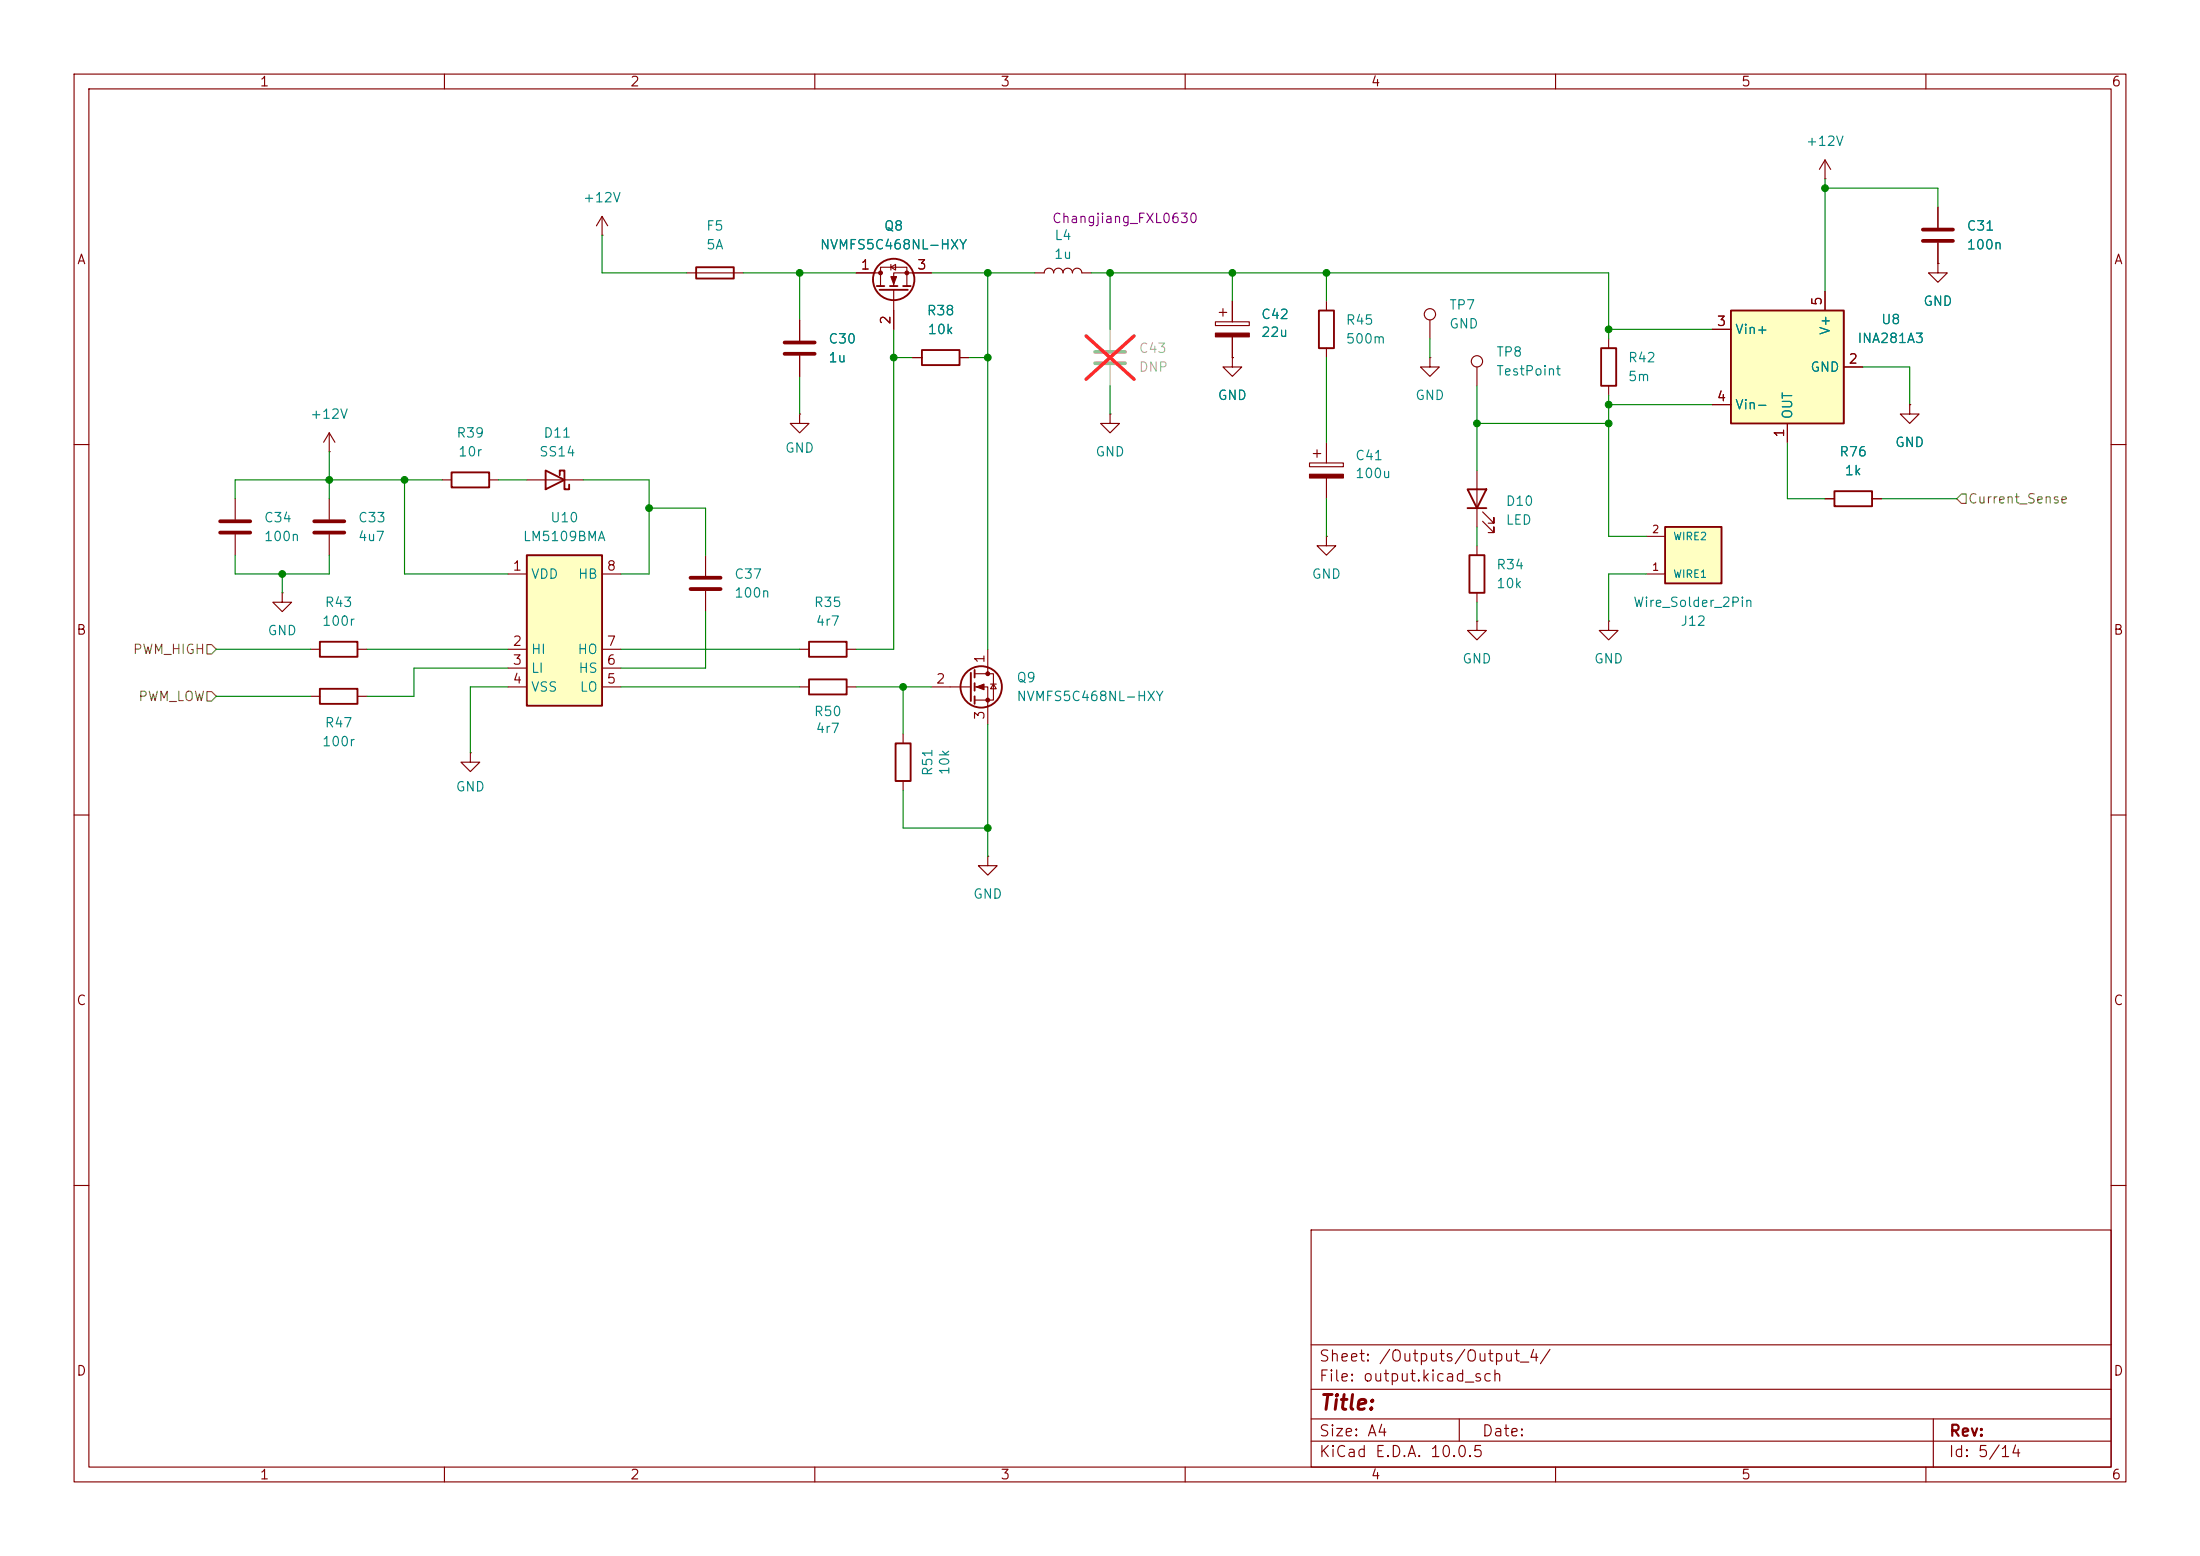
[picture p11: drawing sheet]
<svg xmlns="http://www.w3.org/2000/svg" width="297mm" height="210mm" viewBox="0 0 297 210" stroke-linecap="round" stroke-linejoin="round" font-family="sans-serif">
<g fill="none" stroke="#840000" stroke-width=".15">
<path d="M10 10h277v190h-277zM12 12h273v186h-273zM60 10v2M110 10v2M160 10v2M210 10v2M260 10v2M92.7 36.8h7.6M115.6 36.8h3.3M118.9 38.6v-2.5h3.5v2.5M120.3 36.1l.6-.4v.7zM120.3 35.7v.7"/>
<path d="M120.6 39.1v5.4M125.7 36.8h-5.1v1.8M139.7 36.8h1.3a.64 .64 0 0 1 .6-.6 .64 .64 0 0 1 .6 .6 .64 .64 0 0 1 .7-.6 .64 .64 0 0 1 .6 .6 .64 .64 0 0 1 .6-.6 .64 .64 0 0 1 .7 .6 .64 .64 0 0 1 .6-.6 .64 .64 0 0 1 .6 .6h1.3M246.4 24.1h.1M246.4 21.6l-.8 1.3M246.4 21.6l.7 1.3M246.4 21.6v2.5M261.6 35.6v1.2h1.3l-1.3 1.3-1.3-1.3h1.3M261.6 35.6h.1M261.6 27.9v2.8M261.6 32.8v2.8M107.9 55.9v1.3h1.3l-1.3 1.2-1.2-1.2h1.2"/>
<path d="M107.9 55.9h.1M107.9 43.2v2.8M107.9 48v2.8M123.2 48.3h1.3M129.5 48.3h1.3M149.9 55.9v1.3h1.2l-1.2 1.2-1.3-1.2h1.3M149.9 55.9h.1M164.1 43.4h4.6v.5h-4.6zM164.6 42.2h1M165.1 41.7v1M166.4 48.3v1.2h1.2l-1.2 1.3-1.3-1.3h1.3M166.4 48.3h.1"/>
<path d="M166.4 40.6v2.8M166.4 45.5v2.8M179.1 40.6v1.3M179.1 47v1.3M179.1 59.7v2.8M193 48.3v1.2h-1.2l1.2 1.3 1.3-1.3h-1.3M193 48.3h.1M193 43.2v2.5M199.4 49.5v2.6M257.8 54.6v1.3h1.3l-1.3 1.3-1.3-1.3h1.3M257.8 54.6h.1M10 60h2"/>
<path d="M59.7 64.8h1.3M66 64.8h1.3M176.8 62.5h4.6v.5h-4.6zM177.3 61.2h1M177.8 60.7v1M179.1 72.4v1.3h1.2l-1.2 1.2-1.3-1.2h1.3M179.1 72.4h.1M179.1 64.5v2.8M199.4 63.5v7.6M199.4 73.7v1.2M200.2 70.4l1.5 1.5v-.8v.8h-.8M200.2 69.1l1.5 1.5v-.7v.7h-.8"/>
<path d="M246.4 67.3h1.2M252.7 67.3h1.3M285 60h2M38.1 80v1.3h1.3l-1.3 1.3-1.3-1.3h1.3M38.1 80h.1M199.4 83.8v1.3h-1.3l1.3 1.3 1.3-1.3h-1.3M199.4 83.8h.1M199.4 80v1.3M217.2 83.8v1.3h1.2l-1.2 1.3-1.3-1.3h1.3M217.2 83.8h.1M10 110h2M285 110h2"/>
<path d="M10 160h2M177 166h108v32h-108zM285 160h2M60 198v2M110 198v2M160 198v2M177 194.5h108M177 191.5h108M177 187.5h108M177 181.5h108M197 191.5v3M210 198v2"/>
<path d="M260 198v2M261 191.5v6.5"/>
<circle cx="193" cy="42.4" r=".76"/>
<circle cx="199.4" cy="48.8" r=".76"/>
</g>
<g fill="none" stroke="#840000" stroke-width=".25">
<path d="M94 36.1h5.1v1.5h-5.1zM118.4 38.6h1M118.7 39.1h3.9M120.1 38.6h1.1M121.9 38.6h1M124.5 47.2h5v2.1h-5zM178.1 41.9h2v5.1h-2zM61 63.8h5v2h-5zM198.1 66h2.6l-1.3 2.6zM198.1 68.6h2.6M198.4 74.9h2v5.1h-2zM247.6 66.3h5.1v2h-5.1z"/>
<circle cx="120.6" cy="37.7" r="2.79"/>
</g>
<path d="M147.8 47.5h4.1M147.8 49h4.1" fill="none" stroke="#a1a1a1" stroke-width=".51"/>
<path d="M149.9 44.5v2.7M149.9 49.3v2.8" fill="none" stroke="#a1a1a1" stroke-width=".15"/>
<path d="M146.6 45.3l6.5 5.9M153.1 45.3l-6.5 5.9" fill="none" stroke="#ff2626" stroke-width=".46"/>
<g fill="#840000" stroke="#840000" stroke-width=".15">
<path d="M164.1 45h4.6v.5h-4.6z"/>
<path d="M120.3 37.3h.7l-.4 1.1z"/>
<path d="M176.8 64h4.6v.5h-4.6z"/>
<circle cx="118.9" cy="36.8" r=".25"/>
<circle cx="122.4" cy="36.8" r=".25"/>
</g>
<path d="M259.6 32.5h4.1M259.6 31h4.1M105.9 46.2h4.1M105.9 47.8h4.1" fill="none" stroke="#840000" stroke-width=".51"/>
<path d="M233.7 41.9h15.2v15.3h-15.2z" fill="#ffffc2"/>
<g fill="none" stroke="#840000" stroke-width=".25">
<path d="M216.2 47h2v5.1h-2zM233.7 41.9h15.2v15.3h-15.2zM131.1 90.8v3.8M131.6 90.4v1M131.6 92.2v1M131.6 94v1"/>
<circle cx="132.5" cy="92.7" r="2.79"/>
</g>
<g fill="none" stroke="#840000" stroke-width=".15">
<path d="M246.4 39.4v2.5M217.2 45.7v1.3M217.2 52.1v1.2M231.1 44.5h2.6M231.1 54.6h2.6M241.3 57.2v2.5M248.9 49.5h2.6M125.7 92.7h5.4M131.6 90.9h2.5v3.6h-2.5M131.6 92.7h1.7v5.1M133.3 87.6v3.3M133.7 92.3h.8"/>
<path d="M134.1 92.3l.4 .7h-.8z"/>
</g>
<g fill="#840000" stroke="#840000" stroke-width=".15">
<path d="M131.8 92.7l1-.4v.8z"/>
<circle cx="133.3" cy="90.9" r=".25"/>
<circle cx="133.3" cy="94.5" r=".25"/>
</g>
<path d="M224.8 71.1h7.6v7.6h-7.6z" fill="#ffffc2"/>
<path d="M224.8 71.1h7.6v7.6h-7.6z" fill="none" stroke="#840000" stroke-width=".25"/>
<path d="M222.2 77.5h2.6M222.2 72.4h2.6" fill="none" stroke="#840000" stroke-width=".15"/>
<path d="M71.1 74.9h10.2v20.4h-10.2z" fill="#ffffc2"/>
<path d="M71.1 74.9h10.2v20.4h-10.2zM73.7 63.5l2.5 1.3-2.5 1.2zM75.6 64.1v-.6h.6v2.5h.6v-.6M43.2 93h5.1v2h-5.1zM43.2 86.6h5.1v2h-5.1zM109.2 86.6h5.1v2h-5.1zM109.2 91.7h5.1v2h-5.1zM120.9 100.3h2v5.1h-2z" fill="none" stroke="#840000" stroke-width=".25"/>
<g fill="none" stroke="#840000" stroke-width=".15">
<path d="M81.3 31.8h.1M81.3 29.2l-.8 1.3M81.3 29.2l.7 1.3M81.3 29.2v2.6M115.6 36.8h2.5M123.2 36.8h2.5M246.4 39.4v2.5M261.6 35.6h.1M261.6 27.9v2.8M261.6 32.8v2.8M44.4 58.4v2.6M44.4 58.4l-.7 1.3"/>
<path d="M44.4 58.4l.8 1.3M107.9 43.2v2.8M107.9 48v2.8M120.6 41.9v2.6M123.2 48.3h1.3M129.5 48.3h1.3M166.4 48.3h.1M166.4 40.6v2.8M166.4 45.5v2.8M231.1 44.5h2.6M231.1 54.6h2.6M241.3 57.2v2.5"/>
<path d="M248.9 49.5h2.6M257.8 54.6h.1M31.7 67.3v2.8M31.7 72.1v2.8M44.4 61h.1M44.4 67.3v2.8M44.4 72.1v2.8M68.6 77.5h2.5M71.1 64.8h7.6M81.3 77.5h2.5M95.2 74.9v2.8M95.2 79.8v2.8"/>
<path d="M246.4 67.3h1.2M252.7 67.3h1.3M41.9 87.6h1.3M41.9 94h1.3M48.3 87.6h1.2M48.3 94h1.2M68.6 87.6h2.5M68.6 90.2h2.5M68.6 92.7h2.5M81.3 87.6h2.5M81.3 90.2h2.5M81.3 92.7h2.5"/>
<path d="M107.9 87.6h1.3M107.9 92.7h1.3M114.3 87.6h1.3M114.3 92.7h1.3M121.9 99.1v1.2M63.5 101.6v1.3h1.3l-1.3 1.2-1.3-1.2h1.3M63.5 101.6h.1M121.9 105.4v1.3M133.3 115.6v1.2h-1.2l1.2 1.3 1.3-1.3h-1.3M133.3 115.6h.1"/>
</g>
<path d="M29.7 70.4h4.1M29.7 71.9h4.1M42.4 70.4h4.1M42.4 71.9h4.1M93.2 78h4.1M93.2 79.5h4.1" fill="none" stroke="#840000" stroke-width=".51"/>
<path d="M264.8 66.7h.6v1.2h-.6l-.6-.6zM27.9 87h.7l.6 .6-.6 .7h-.7zM27.9 93.3h.7l.6 .7-.6 .6h-.7z" fill="none" stroke="#848400" stroke-width=".15"/>
<g fill="none" stroke="#008400" stroke-width=".15">
<path d="M81.3 31.8v5h11.4M100.3 36.8h15.3M107.9 36.8v6.4M125.7 36.8h14M133.3 36.8v50.8M147.3 36.8h69.9v8.9M149.9 36.8v7.7M166.4 36.8v3.8M179.1 36.8v3.8M246.4 24.1v15.3M246.4 25.4h15.2v2.5M107.9 50.8v5.1"/>
<path d="M120.6 44.5v43.1h-5M120.6 48.3h2.6M130.8 48.3h2.5M149.9 52.1v3.8M179.1 48.3v11.4M193 45.7v2.6M199.4 57.2h17.8M199.4 52.1v11.4M217.2 53.3v19.1h5M217.2 44.5h13.9M217.2 54.6h13.9M241.3 59.7v7.6h5.1"/>
<path d="M251.5 49.5h6.3v5.1M31.7 74.9v2.6h12.7v-2.6M38.1 77.5v2.5M44.4 61v6.3M54.6 64.8v12.7h14M59.7 64.8h-28v2.5M67.3 64.8h3.8M78.7 64.8h8.9v12.7h-3.8M87.6 68.6h7.6v6.3M179.1 67.3v5.1M199.4 71.1v2.6M222.2 77.5h-5v6.3"/>
<path d="M254 67.3h10.2M29.2 87.6h12.7M29.2 94h12.7M49.5 87.6h19.1M68.6 90.2h-12.7v3.8h-6.4M68.6 92.7h-5.1v8.9M83.8 87.6h24.1M83.8 92.7h24.1M95.2 82.6v7.6h-11.4M115.6 92.7h10.1M121.9 92.7v6.4M133.3 97.8v17.8"/>
<path d="M199.4 81.3v2.5M121.9 106.7v5.1h11.4"/>
</g>
<g fill="#008400" stroke="#008400" stroke-width=".14">
<circle cx="217.2" cy="57.2" r=".46"/>
<circle cx="179.1" cy="36.8" r=".46"/>
<circle cx="166.4" cy="36.8" r=".46"/>
<circle cx="199.4" cy="57.2" r=".46"/>
<circle cx="121.9" cy="92.7" r=".46"/>
<circle cx="120.6" cy="48.3" r=".46"/>
<circle cx="133.3" cy="48.3" r=".46"/>
<circle cx="133.3" cy="111.8" r=".46"/>
<circle cx="38.1" cy="77.5" r=".46"/>
<circle cx="44.4" cy="64.8" r=".46"/>
<circle cx="54.6" cy="64.8" r=".46"/>
<circle cx="87.6" cy="68.6" r=".46"/>
<circle cx="217.2" cy="54.6" r=".46"/>
<circle cx="217.2" cy="44.5" r=".46"/>
<circle cx="246.4" cy="25.4" r=".46"/>
<circle cx="107.9" cy="36.8" r=".46"/>
<circle cx="149.9" cy="36.8" r=".46"/>
<circle cx="133.3" cy="36.8" r=".46"/>
</g>
<text font-size="2" fill="#840000" x="178" y="190.8">Title:</text>
<g font-size="1.5" fill="#840000">
<text x="178" y="184.1">Sheet: /Outputs/Output_4/</text>
<text x="178" y="186.8">File: output.kicad_sch</text>
<text x="178" y="197">KiCad E.D.A. 10.0.5</text>
<text x="178" y="194.2">Size: A4</text>
<text x="200" y="194.2">Date:</text>
<text x="263" y="197">Id: 5/14</text>
<text x="263" y="194.2">Rev:</text>
</g>
<g font-size="1.3" fill="#840000">
<text x="35" y="12">1</text>
<text x="85" y="12">2</text>
<text x="135" y="12">3</text>
<text x="185" y="12">4</text>
<text x="235" y="12">5</text>
<text x="285" y="12">6</text>
<text x="10.3" y="36">A</text>
<text x="285.3" y="36">A</text>
<text x="116.1" y="36.7">1</text>
<text x="123.7" y="36.7">3</text>
<text x="246.2" y="41.4" transform="rotate(-90 246.2 41.4)">5</text>
<text x="120.5" y="43.9" transform="rotate(-90 120.5 43.9)">2</text>
<text x="231.7" y="44.3">3</text>
<text x="249.5" y="49.4">2</text>
<text x="231.7" y="54.5">4</text>
<text x="241.2" y="59.2" transform="rotate(-90 241.2 59.2)">1</text>
<text x="69.1" y="77.3">1</text>
<text x="81.8" y="77.3">8</text>
<text x="10.2" y="86">B</text>
<text x="69.1" y="87.5">2</text>
<text x="81.8" y="87.5">7</text>
<text x="133.2" y="89.6" transform="rotate(-90 133.2 89.6)">1</text>
<text x="285.2" y="86">B</text>
<text x="69.1" y="90">3</text>
<text x="69.1" y="92.6">4</text>
<text x="81.8" y="92.6">5</text>
<text x="81.8" y="90">6</text>
<text x="126.3" y="92.6">2</text>
<text x="133.2" y="97.3" transform="rotate(-90 133.2 97.3)">3</text>
<text x="10.2" y="136">C</text>
<text x="285.2" y="136">C</text>
<text x="10.2" y="186">D</text>
<text x="285.2" y="186">D</text>
<text x="35" y="200">1</text>
<text x="85" y="200">2</text>
<text x="135" y="200">3</text>
<text x="185" y="200">4</text>
<text x="235" y="200">5</text>
<text x="285" y="200">6</text>
</g>
<g font-size="1.3" fill="#008484">
<text x="243.7" y="20">+12V</text>
<text x="78.6" y="27.6">+12V</text>
<text x="95.2" y="31.4">F5</text>
<text x="95.2" y="34">5A</text>
<text x="110.6" y="34">NVMFS5C468NL-HXY</text>
<text x="119.3" y="31.4">Q8</text>
<text x="142.2" y="35.3">1u</text>
<text x="142.3" y="32.7">L4</text>
<text x="265.4" y="31.4">C31</text>
<text x="265.4" y="34">100n</text>
<text x="259.6" y="41.6">GND</text>
<text x="111.7" y="46.7">C30</text>
<text x="125" y="42.9">R38</text>
<text x="125.1" y="45.4">10k</text>
<text x="170.2" y="43.4">C42</text>
<text x="170.2" y="45.8">22u</text>
<text x="181.6" y="44.1">R45</text>
<text x="181.6" y="46.7">500m</text>
<text x="195.6" y="42.1">TP7</text>
<text x="195.6" y="44.7">GND</text>
<text x="234.2" y="45.4">Vin+</text>
<text x="247.3" y="45.3" transform="rotate(-90 247.3 45.3)">V+</text>
<text x="250.7" y="46.6">INA281A3</text>
<text x="253.9" y="44.1">U8</text>
<text x="111.7" y="49.2">1u</text>
<text x="201.9" y="48.5">TP8</text>
<text x="201.9" y="51">TestPoint</text>
<text x="219.7" y="49.2">R42</text>
<text x="219.7" y="51.8">5m</text>
<text x="244.3" y="50.5">GND</text>
<text x="41.8" y="56.8">+12V</text>
<text x="61.5" y="59.4">R39</text>
<text x="73.3" y="59.4">D11</text>
<text x="164.3" y="54.3">GND</text>
<text x="191" y="54.3">GND</text>
<text x="234.2" y="55.6">Vin-</text>
<text x="242.3" y="56.7" transform="rotate(-90 242.3 56.7)">OUT</text>
<text x="61.8" y="61.9">10r</text>
<text x="72.7" y="61.9">SS14</text>
<text x="105.9" y="61.4">GND</text>
<text x="147.8" y="61.9">GND</text>
<text x="182.9" y="62.4">C41</text>
<text x="182.9" y="64.8">100u</text>
<text x="248.2" y="61.9">R76</text>
<text x="248.9" y="64.5">1k</text>
<text x="255.7" y="60.7">GND</text>
<text x="35.5" y="70.8">C34</text>
<text x="48.2" y="70.8">C33</text>
<text x="74.2" y="70.8">U10</text>
<text x="203.2" y="68.6">D10</text>
<text x="203.2" y="71.1">LED</text>
<text x="35.5" y="73.4">100n</text>
<text x="48.2" y="73.4">4u7</text>
<text x="70.5" y="73.4">LM5109BMA</text>
<text x="201.9" y="77.2">R34</text>
<text x="43.7" y="82.2">R43</text>
<text x="71.6" y="78.4">VDD</text>
<text x="77.9" y="78.4">HB</text>
<text x="99" y="78.4">C37</text>
<text x="99" y="81">100n</text>
<text x="109.8" y="82.2">R35</text>
<text x="177" y="78.4">GND</text>
<text x="201.9" y="79.7">10k</text>
<text x="220.4" y="82.2">Wire_Solder_2Pin</text>
<text x="36" y="86.1">GND</text>
<text x="43.4" y="84.8">100r</text>
<text x="71.6" y="88.6">HI</text>
<text x="77.9" y="88.6">HO</text>
<text x="110" y="84.8">4r7</text>
<text x="197.3" y="89.9">GND</text>
<text x="215.1" y="89.9">GND</text>
<text x="226.8" y="84.8">J12</text>
<text x="71.6" y="91.1">LI</text>
<text x="71.6" y="93.7">VSS</text>
<text x="78" y="91.1">HS</text>
<text x="78.2" y="93.7">LO</text>
<text x="137.1" y="92.4">Q9</text>
<text x="137.1" y="94.9">NVMFS5C468NL-HXY</text>
<text x="43.4" y="101">100r</text>
<text x="43.7" y="98.5">R47</text>
<text x="109.8" y="97">R50</text>
<text x="110" y="99.3">4r7</text>
<text x="61.4" y="107.1">GND</text>
<text x="126.2" y="104.8" transform="rotate(-90 126.2 104.8)">R51</text>
<text x="128.5" y="104.7" transform="rotate(-90 128.5 104.7)">10k</text>
<text x="131.3" y="121.6">GND</text>
</g>
<text font-size="1.3" fill="#840084" x="141.9" y="30.4">Changjiang_FXL0630</text>
<g font-size="1.3" fill="#a1a1a1">
<text x="153.7" y="48">C43</text>
<text x="153.7" y="50.5">DNP</text>
</g>
<g font-size="1.3" fill="#848400">
<text x="265.6" y="68.3">Current_Sense</text>
<text x="17.8" y="88.6">PWM_HIGH</text>
<text x="18.6" y="94.9">PWM_LOW</text>
</g>
<g font-size="1" fill="#840000">
<text x="222.9" y="77.3">1</text>
<text x="222.9" y="72.2">2</text>
</g>
<g font-size="1" fill="#008484">
<text x="225.8" y="73.2">WIRE2</text>
<text x="225.8" y="78.2">WIRE1</text>
</g>
</svg>
